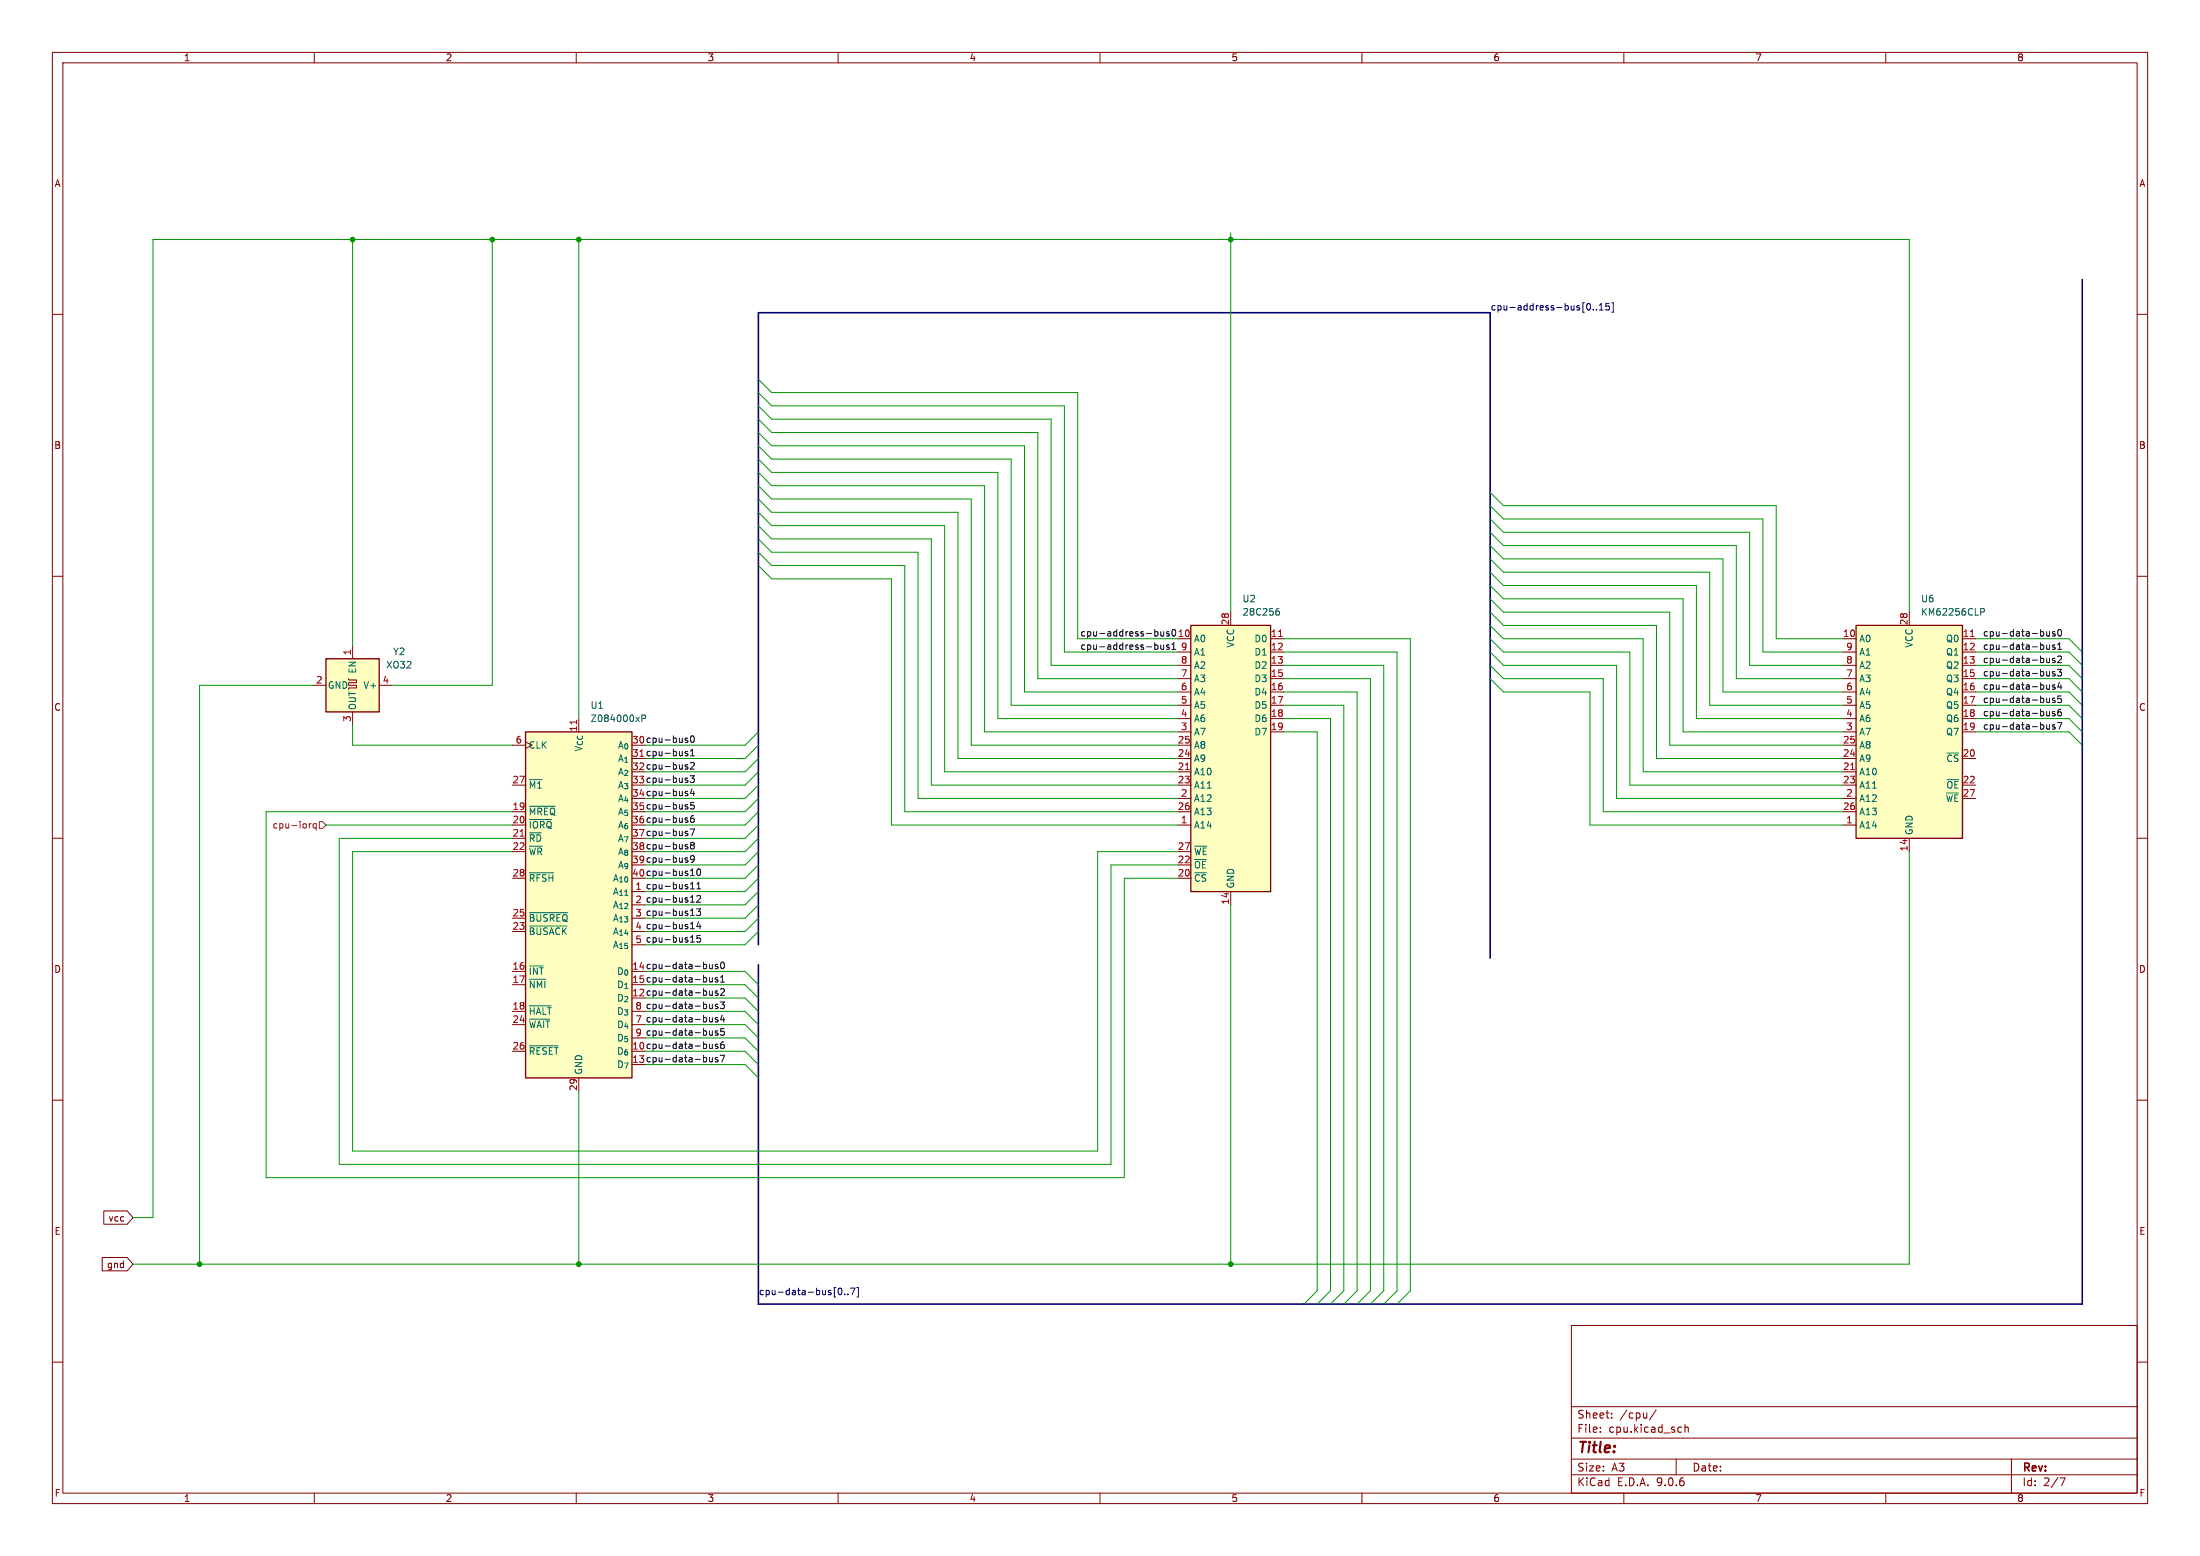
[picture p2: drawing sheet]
<svg xmlns="http://www.w3.org/2000/svg" width="420mm" height="297mm" viewBox="0 0 420 297" stroke-linecap="round" stroke-linejoin="round" font-family="sans-serif">
<g fill="none" stroke="#840000" stroke-width=".19">
<path d="M10 10h400v277h-400zM12 12h396v273h-396zM60 10v2M110 10v2M160 10v2M210 10v2M260 10v2M310 10v2M360 10v2M10 60h2M408 60h2M10 110h2"/>
<path d="M408 110h2M10 160h2M408 160h2M10 210h2M408 210h2M300 253h108v32h-108zM10 260h2M300 278.5h108M300 274.5h108M300 268.5h108M305.5 273.2v.2M305.5 272.5v.1"/>
<path d="M307.7 270.5v.2M307.7 269.8v.1M316.2 269.1l-1.3 1.9M320 278.5v3M320.9 272.4l.1 .1M321 273.3l-.1 .1M321.7 271.9v1.5M321.7 272.5l.2-.1 .3 .1 .1 .9M384 278.5v6.5M408 260h2M60 285v2M110 285v2"/>
<path d="M160 285v2M210 285v2M260 285v2M300 281.5h108M310 285v2M360 285v2M393.2 282.1h1l-.6 1.5"/>
</g>
<path d="M100.3 139.7h20.3v66h-20.3z" fill="#ffffc2"/>
<path d="M100.3 139.7h20.3v66h-20.3z" fill="none" stroke="#840000" stroke-width=".25"/>
<g fill="none" stroke="#840000" stroke-width=".19">
<path d="M97.8 142.2h2.5M97.8 149.9h2.5M97.8 154.9h2.5M97.8 157.5h2.5M97.8 160h2.5M97.8 162.6h2.5M97.8 167.6h2.5M97.8 175.3h2.5M97.8 177.8h2.5M120.6 175.3h2.6M120.6 170.2h2.6M97.8 185.4h2.5"/>
<path d="M97.8 188h2.5M97.8 193h2.5M97.8 195.6h2.5M120.6 193h2.6M120.6 195.6h2.6M120.6 180.3h2.6M120.6 198.1h2.6M97.8 200.7h2.5M110.5 205.7v2.6"/>
</g>
<path d="M122.5 137.1h.6l.2-.2-.1-.3-.7-.1v1.2M101.1 148.8h2.4M101.1 153.9h4.9M101.1 156.4h4.2M101.1 166.6h4.6M101.1 174.2h7.3M101.1 176.8h7.1M101.1 184.4h2.6M101.1 186.9h3.1M101.1 192h4.1M101.1 194.5h3.8M101.1 199.6h5.5" fill="none" stroke="#006464" stroke-width=".19"/>
<path d="M99.3 159.6h.7" fill="none" stroke="#a90000" stroke-width=".19"/>
<path d="M227.3 119.4h15.3v50.8h-15.3z" fill="#ffffc2"/>
<path d="M227.3 119.4h15.3v50.8h-15.3z" fill="none" stroke="#840000" stroke-width=".25"/>
<g fill="none" stroke="#840000" stroke-width=".19">
<path d="M234.9 116.8v2.6M224.8 121.9h2.5M224.8 124.5h2.5M224.8 127h2.5M224.8 129.5h2.5M224.8 132.1h2.5M224.8 134.6h2.5M224.8 137.2h2.5M224.8 139.7h2.5M242.6 121.9h2.5M242.6 124.5h2.5M242.6 127h2.5"/>
<path d="M242.6 129.5h2.5M242.6 132.1h2.5M242.6 134.6h2.5M242.6 137.2h2.5M242.6 139.7h2.5M224.8 142.2h2.5M224.8 144.8h2.5M224.8 147.3h2.5M224.8 149.9h2.5M224.8 152.4h2.5M224.8 154.9h2.5M224.8 157.5h2.5"/>
<path d="M224.8 162.6h2.5M224.8 165.1h2.5M224.8 167.6h2.5M234.9 170.2v2.5"/>
</g>
<path d="M244.1 121.5h.7M226.3 146.9h.7" fill="none" stroke="#a90000" stroke-width=".19"/>
<path d="M243.8 116.6h.2l.3 .3-.1 .4-.4 .1M244.2 116.1l-.4 .1M228.1 161.5h2.3" fill="none" stroke="#006464" stroke-width=".19"/>
<path d="M354.3 119.4h20.3v40.6h-20.3z" fill="#ffffc2"/>
<path d="M354.3 119.4h20.3v40.6h-20.3z" fill="none" stroke="#840000" stroke-width=".25"/>
<g fill="none" stroke="#840000" stroke-width=".19">
<path d="M364.5 116.8v2.6M351.8 121.9h2.5M351.8 124.5h2.5M351.8 127h2.5M351.8 129.5h2.5M351.8 132.1h2.5M351.8 134.6h2.5M351.8 137.2h2.5M351.8 139.7h2.5M374.6 121.9h2.6M374.6 124.5h2.6M374.6 127h2.6"/>
<path d="M374.6 129.5h2.6M374.6 132.1h2.6M374.6 134.6h2.6M374.6 137.2h2.6M374.6 139.7h2.6M351.8 142.2h2.5M351.8 144.8h2.5M351.8 147.3h2.5M351.8 149.9h2.5M351.8 152.4h2.5M351.8 154.9h2.5M351.8 157.5h2.5"/>
<path d="M374.6 144.8h2.6M374.6 149.9h2.6M374.6 152.4h2.6M364.5 160v2.6"/>
</g>
<path d="M376.2 121.5h.7M353.3 146.9h.7" fill="none" stroke="#a90000" stroke-width=".19"/>
<path d="M378.1 116.1h.5l.2 .3-.1 .4h-.6" fill="none" stroke="#006464" stroke-width=".19"/>
<path d="M62.2 125.7h10.2v10.2h-10.2z" fill="#ffffc2"/>
<path d="M62.2 125.7h10.2v10.2h-10.2z" fill="none" stroke="#840000" stroke-width=".25"/>
<path d="M59.7 130.8h2.5M66.5 129.5v.3h1.6v.5h-1.6v.5h1.6v.5h-1.6v.3M67.3 123.2v2.5M67.3 135.9v2.5M72.4 130.8h2.5M19.8 231.1h4.5l1.1 1.3-1.1 1.3h-4.5zM19.5 240h4.8l1.1 1.3-1.1 1.3h-4.8z" fill="none" stroke="#840000" stroke-width=".19"/>
<path d="M59 157.2v.9M59.4 157.2l-.4 .3M60.4 157.3l-.4-.1-.2 .3 .1 .5h.5M60.4 157.2v1.3M61 156.8h.6l.6 .7-.6 .6h-.6z" fill="none" stroke="#725600" stroke-width=".19"/>
<g fill="none" stroke="#0f0f0f" stroke-width=".19">
<path d="M220.5 123.2l.3-.1 .3 .2-.2 .6h-.4M220.8 120.6l.3 .2v.4l-.3 .2M221.6 120.6l.1 .7 .3 .1 .1-.1M221.6 123.1l.1 .8h.3l.1-.1M222.1 120.6v.8M222.1 123.1v.8M223.2 123.2l-.3-.1-.2 .2 .1 .2 .4 .1v.3h-.5M223.2 120.6h-.3l-.2 .1 .1 .2 .4 .1v.3h-.5M223.7 123.9h.7M223.7 123l.4-.3v1.2M224.3 120.3l-.2-.2a.68 .68 0 0 0-.4 .7 .68 .68 0 0 0 .4 .6l.2-.1M389.9 123.1l.3 .2v.4l-.3 .2"/>
<path d="M390.7 120.6l.1 .7 .3 .1 .2-.1M390.7 123.1l.1 .8h.3l.2-.1M390.7 125.6l.1 .8 .3 .1 .2-.1M390.7 128.2l.1 .8h.3l.2-.1M390.7 130.7l.1 .8 .3 .1 .2-.2M390.7 133.3l.1 .7 .3 .1 .2-.1M390.7 135.8l.1 .8h.3l.2-.1M390.7 138.3l.1 .8 .3 .1 .2-.1M391.3 120.6v.8M391.3 123.1v.8M391.3 125.6v.9M391.3 128.2v.8"/>
<path d="M391.3 130.7v.9M391.3 133.3v.8M391.3 135.8v.8M391.3 138.3v.9M392.3 120.6h-.3l-.2 .1 .1 .2 .4 .1v.3h-.5M392.3 123.2l-.3-.1-.2 .2 .1 .2 .4 .1v.3h-.5M392.3 125.7l-.3-.1-.2 .2 .1 .2 .4 .1v.3h-.5M392.3 128.2h-.3l-.2 .2 .1 .1 .4 .2v.3h-.5M392.3 130.8l-.3-.1-.2 .2 .1 .2 .4 .1v.3h-.5M392.3 133.3h-.3l-.2 .1 .1 .2 .4 .1v.3h-.5M392.3 135.9l-.3-.1-.2 .2 .1 .2 .4 .1v.3h-.5M392.3 138.4l-.3-.1-.2 .2 .1 .2 .4 .1v.3h-.5"/>
<path d="M392.8 127.8h.8l-.5 .4 .4 .2v.5l-.2 .1-.5-.1M392.8 137.9h.8l-.5 1.3M392.8 123.9h.8M392.8 125.3l.5-.1 .3 .4-.8 .9h.8M392.8 123l.4-.3v1.2M393 120.2l.1-.1a.68 .68 0 0 1 .5 .7 .68 .68 0 0 1-.5 .6 .84 .84 0 0 1-.1-1.2zM393.1 130.2l-.3 .9h.8M393.4 135.4h-.3a.86 .86 0 0 0 0 1.2l.4-.1 .1-.4-.3-.2h-.3l-.2 .2M393.4 130.7v.9M393.5 132.8h-.6l-.1 .6 .2-.1 .4 .1 .2 .2-.1 .4-.2 .1-.5-.1M131 159.1h.3v.2l-.4 .2M131 141.3l.3 .1v.1l-.4 .2"/>
<path d="M131 146.4h.3v.2l-.4 .2M131 148.9l.3 .1v.2l-.4 .1M131 151.5h.3v.2l-.4 .2M131 154l.3 .1v.1l-.4 .2M131 156.5l.3 .1v.2l-.4 .2M131 158.7h.3M131 156.1l.3 .1M131 151l.3 .1M131 146h.3M131 153.6h.3M131 148.5l.3 .1M131 140.9h.3"/>
<path d="M131.3 143.5l-.3-.1-.2 .2v.2l.5 .1v.3h-.5M131.8 158.2h.8l-.5 1.3M131.8 148.1h.7l-.4 .5 .4 .1v.5l-.2 .1-.5-.1M131.8 143.4l.4-.4v1.3M131.8 145.7l.5-.2 .2 .4-.7 .9h.7M131.8 144.3h.7M131.9 140.6l.2-.1a.68 .68 0 0 1 .5 .6 .68 .68 0 0 1-.5 .6l-.3-.5zM132.1 150.6l-.3 .9h.8M132.4 155.7l-.3 .1a.86 .86 0 0 0 0 1.2l.4-.2v-.4l-.2-.2h-.4l-.1 .2M132.4 151v.9M132.5 153.2h-.6l-.1 .6 .2-.2 .4 .1 .1 .2v.4l-.2 .1-.5-.1M131 161.6l.3 .1v.2l-.4 .1"/>
<path d="M131 164.2h.3v.2l-.4 .2M131 161.2l.3 .1M131 163.7l.3 .1M131.8 179.8h.7M131.8 168.8l.4-.4v1.3M131.8 174.7h.7M131.8 172.2h.7M131.8 177.3h.7M131.8 169.7h.7M131.8 167.1h.7M131.9 166.2l.3-.3v1.2M131.9 171.2l.3-.3v1.3"/>
<path d="M131.9 173.8l.3-.3v1.2M131.9 176.3l.3-.3v1.3M131.9 178.9l.3-.3v1.2M132.1 161.3l-.3 .3 .1 .3 .2 .1h.3l.1-.2v-.2l-.2-.3M132.1 161.3l-.3-.2 .3-.3h.2l.2 .2-.2 .3M132.1 161.3h.2M132.5 163.9l-.2 .2-.4-.1-.1-.1v-.3l.3-.3h.2l.2 .3a.84 .84 0 0 1-.3 1h-.3M133 173.5h.8l-.5 .5 .4 .1v.5l-.2 .1-.5-.1M133 171.1l.5-.2 .3 .4-.8 .9h.8M133 169.7h.8M133 168.8l.4-.4v1.3M133.1 166l.2-.1a.68 .68 0 0 1 .5 .6 .68 .68 0 0 1-.5 .6l-.3-.5z"/>
<path d="M133.3 176l-.3 .9h.8M133.6 176.4v.9M133.7 178.6h-.6l-.1 .6 .2-.2 .4 .1 .2 .2-.1 .4-.2 .1-.5-.1M134.7 186.6l.2 .2v.4l-.2 .2M135.4 184.1l.1 .7 .3 .1 .2-.1M135.4 186.6l.1 .8h.3l.2-.1M135.4 189.1l.1 .8 .3 .1 .2-.1M135.4 191.7l.1 .8h.3l.2-.1M135.4 194.2l.1 .8 .3 .1 .2-.2M135.4 196.8l.1 .7 .3 .1 .2-.1M135.4 199.3l.1 .8h.3l.2-.1M136 184.1v.8"/>
<path d="M136 186.6v.8M136 189.1v.9M136 191.7v.8M136 194.2v.9M136 196.8v.8M136 199.3v.8M137 189.2l-.3-.1-.2 .2 .1 .2 .4 .1v.3h-.5M137 184.1h-.3l-.2 .1 .1 .2 .4 .1v.3h-.5M137 186.7l-.3-.1-.2 .2 .1 .2 .4 .1v.3h-.5M137 191.7h-.3l-.2 .2 .1 .1 .4 .2v.3h-.5M137 194.3l-.3-.1-.2 .2 .1 .2 .4 .1v.3h-.5M137 196.8h-.3l-.2 .1 .1 .2 .4 .1v.3h-.5"/>
<path d="M137 199.4l-.3-.1-.2 .2 .1 .2 .4 .1v.3h-.5M137.5 191.3h.8l-.4 .4 .3 .2v.5l-.2 .1-.5-.1M137.6 188.8l.4-.1 .3 .4-.8 .9h.8M137.6 187.4h.7M137.6 186.5l.3-.3v1.2M137.7 183.8l.2-.2a.68 .68 0 0 1 .4 .7 .68 .68 0 0 1-.4 .6l-.3-.5zM137.9 193.7l-.3 .9h.7M138.2 198.9h-.4a.86 .86 0 0 0 0 1.2l.4-.1 .1-.4-.3-.2h-.2l-.2 .2M138.2 194.2v.9M138.2 196.3h-.6v.6l.1-.1 .5 .1 .1 .2-.1 .4-.2 .1-.4-.1M135.4 201.8l.1 .8 .3 .1 .2-.1M136 201.8v.9"/>
<path d="M137 201.9l-.3-.1-.2 .2 .1 .2 .4 .1v.3h-.5M137.5 201.4h.8l-.5 1.3"/>
</g>
<g fill="none" stroke="#000084" stroke-width=".19">
<path d="M303 58l.2-.1a.68 .68 0 0 1 .4 .6 .68 .68 0 0 1-.4 .7l-.2-.1M304.2 59.1v.1M304.8 59.1v.1M305.3 59.2h.7M305.3 58.3l.4-.4v1.3M307.2 57.9h-.6l-.1 .6 .2-.1 .4 .1 .2 .1-.1 .5-.2 .1-.5-.1M307.7 57.8h.3v1.8h-.3M159.3 247.6h.3M159.3 245.7h.3M160.2 245.9h.1a.68 .68 0 0 1 .4 .6 .68 .68 0 0 1-.4 .6 .84 .84 0 0 1-.1-1.2zM161.3 247v.1M161.9 247v.1"/>
<path d="M162.4 245.9h.8l-.5 1.2M163.6 245.7h.3v1.9h-.3"/>
</g>
<path d="M397.5 53.3v195.6h-252.7v-64.7M144.8 180.3v-120.6h139.7v123.2" fill="none" stroke="#000084" stroke-width=".3"/>
<g fill="none" stroke="#009600" stroke-width=".19">
<path d="M67.3 45.7v77.5M94 45.7v85.1h-19.1M110.5 45.7v91.5M234.9 44.5v72.3M144.8 77.5l2.5 2.5h53.4v47h24.1M144.8 74.9l2.5 2.6h55.9v47h21.6M144.8 72.4l2.5 2.5h58.4v47h19.1M144.8 82.6l2.5 2.5h48.3v47h29.2M144.8 85.1l2.5 2.5h45.7v47h31.8M144.8 87.6l2.5 2.6h43.2v47h34.3M144.8 90.2l2.5 2.5h40.7v47h36.8M144.8 92.7l2.5 2.6h38.1v46.9h39.4"/>
<path d="M144.8 95.3l2.5 2.5h35.6v47h41.9M144.8 80l2.5 2.6h50.8v46.9h26.7M144.8 97.8l2.5 2.5h33v47h44.5M284.5 96.5l2.5 2.6h49.5v25.4h15.3M284.5 99.1l2.5 2.5h47v25.4h17.8M284.5 94l2.5 2.5h52.1v25.4h12.7M144.8 108l2.5 2.5h22.9v47h54.6M144.8 105.4l2.5 2.6h25.4v46.9h52.1M144.8 102.9l2.5 2.5h28v47h49.5M144.8 100.3l2.5 2.6h30.5v47h47M284.5 104.1l2.5 2.6h41.9v25.4h22.9M284.5 109.2l2.5 2.6h36.8v25.4h28"/>
<path d="M284.5 111.8l2.5 2.5h34.3v25.4h30.5M284.5 106.7l2.5 2.5h39.4v25.4h25.4M284.5 101.6l2.5 2.5h44.5v25.4h20.3M284.5 119.4l2.5 2.5h26.7v25.4h38.1M284.5 116.8l2.5 2.6h29.2v25.4h35.6M284.5 114.3l2.5 2.5h31.8v25.4h33M364.5 116.8v-71.1h-335.3v186.7h-3.8M59.7 130.8h-21.6v110.5M67.3 138.4v3.8h30.5M144.8 139.7l-2.6 2.5h-19M245.1 132.1h14v114.3l-2.6 2.5M245.1 121.9h24.1v124.5l-2.5 2.5"/>
<path d="M245.1 129.5h16.5v116.9l-2.5 2.5M245.1 127h19.1v119.4l-2.6 2.5M245.1 139.7h6.4v106.7l-2.6 2.5M245.1 134.6h11.4v111.8l-2.5 2.5M245.1 124.5h21.6v121.9l-2.5 2.5M245.1 137.2h8.9v109.2l-2.5 2.5M284.5 129.5l2.5 2.6h16.5v25.4h48.3M284.5 121.9l2.5 2.6h24.1v25.4h40.7M284.5 127l2.5 2.5h19.1v25.4h45.7M284.5 124.5l2.5 2.5h21.6v25.4h43.2M377.2 132.1h17.8l2.5 2.5M377.2 137.2h17.8l2.5 2.5"/>
<path d="M377.2 139.7h17.8l2.5 2.5M377.2 134.6h17.8l2.5 2.6M377.2 124.5h17.8l2.5 2.5M377.2 129.5h17.8l2.5 2.6M377.2 127h17.8l2.5 2.5M377.2 121.9h17.8l2.5 2.6M62.2 157.5h35.6M97.8 154.9h-47v69.9h163.8v-57.2h10.2M144.8 154.9l-2.6 2.6h-19M144.8 147.3l-2.6 2.6h-19M144.8 144.8l-2.6 2.5h-19M144.8 152.4l-2.6 2.5h-19"/>
<path d="M144.8 149.9l-2.6 2.5h-19M144.8 142.2l-2.6 2.6h-19M144.8 157.5l-2.6 2.5h-19M97.8 162.6h-30.5v57.1h142.2v-57.1h15.3M97.8 160h-33v62.2h147.3v-57.1h12.7M144.8 175.3l-2.6 2.5h-19M144.8 172.7l-2.6 2.6h-19M144.8 177.8l-2.6 2.5h-19M144.8 165.1l-2.6 2.5h-19M144.8 160l-2.6 2.6h-19M144.8 162.6l-2.6 2.5h-19M144.8 170.2l-2.6 2.5h-19"/>
<path d="M144.8 167.6l-2.6 2.6h-19M234.9 172.7v68.6M364.5 162.6v78.7h-339.1M123.2 185.4h19l2.6 2.6M123.2 190.5h19l2.6 2.5M123.2 188h19l2.6 2.5M123.2 198.1h19l2.6 2.6M123.2 195.6h19l2.6 2.5M123.2 193h19l2.6 2.6M110.5 208.3v33M123.2 200.7h19l2.6 2.5M123.2 203.2h19l2.6 2.5"/>
</g>
<g fill="#009600" stroke="#009600" stroke-width=".19">
<circle cx="67.3" cy="45.7" r=".46"/>
<circle cx="94" cy="45.7" r=".46"/>
<circle cx="110.5" cy="45.7" r=".46"/>
<circle cx="38.1" cy="241.3" r=".46"/>
<circle cx="110.5" cy="241.3" r=".46"/>
<circle cx="234.9" cy="241.3" r=".46"/>
<circle cx="234.9" cy="45.7" r=".46"/>
</g>
<text font-size="2.8" fill="#840000" x="301" y="277.9">Title:</text>
<g font-size="2.1" fill="#840000">
<text x="301" y="273.7">File:</text>
<text x="301" y="271">Sheet:</text>
<text x="307.1" y="273.7">cpu.kicad_sch</text>
<text x="309.2" y="271">/cpu/</text>
<text x="301" y="281.1">Size:</text>
<text x="307.6" y="281.1">A3</text>
<text x="323" y="281.1">Date:</text>
<text x="386" y="281.3">Rev:</text>
<text x="301" y="283.9">KiCad</text>
<text x="308.7" y="283.9">E.D.A.</text>
<text x="316.3" y="283.9">9.0.6</text>
<text x="386" y="283.9">Id:</text>
<text x="390.1" y="283.9">2/7</text>
</g>
<g font-size="1.8" fill="#840000">
<text x="35" y="11.9">1</text>
<text x="85" y="11.9">2</text>
<text x="135" y="11.9">3</text>
<text x="185" y="11.9">4</text>
<text x="235" y="11.9">5</text>
<text x="285" y="11.9">6</text>
<text x="335" y="11.9">7</text>
<text x="385" y="11.9">8</text>
<text x="10.3" y="35.9">A</text>
<text x="408.3" y="35.9">A</text>
<text x="10.3" y="85.9">B</text>
<text x="408.2" y="85.9">B</text>
<text x="10.3" y="135.9">C</text>
<text x="408.2" y="135.9">C</text>
<text x="10.3" y="185.9">D</text>
<text x="408.2" y="185.9">D</text>
<text x="20.6" y="233.4">vcc</text>
<text x="10.3" y="235.9">E</text>
<text x="408.3" y="235.9">E</text>
<text x="20.3" y="242.3">gnd</text>
<text x="10.3" y="285.9">F</text>
<text x="35" y="286.9">1</text>
<text x="85" y="286.9">2</text>
<text x="135" y="286.9">3</text>
<text x="185" y="286.9">4</text>
<text x="235" y="286.9">5</text>
<text x="285" y="286.9">6</text>
<text x="335" y="286.9">7</text>
<text x="385" y="286.9">8</text>
<text x="408.3" y="285.9">F</text>
</g>
<g font-size="1.8" fill="#000084">
<text x="284.5" y="59.3">cpu-address-bus[0..15]</text>
<text x="144.8" y="247.3">cpu-data-bus[0..7]</text>
</g>
<g font-size="1.8" fill="#a90000">
<text x="234.7" y="119.4" transform="rotate(-90 234.7 119.4)">28</text>
<text x="364.2" y="119.4" transform="rotate(-90 364.2 119.4)">28</text>
<text x="67.1" y="125.2" transform="rotate(-90 67.1 125.2)">1</text>
<text x="225.4" y="124.2">9</text>
<text x="242.5" y="121.7">11</text>
<text x="242.5" y="124.2">12</text>
<text x="351.7" y="121.7">10</text>
<text x="352.4" y="124.2">9</text>
<text x="374.6" y="121.7">11</text>
<text x="374.6" y="124.2">12</text>
<text x="60.3" y="130.6">2</text>
<text x="73" y="130.6">4</text>
<text x="225.4" y="126.7">8</text>
<text x="225.4" y="129.3">7</text>
<text x="225.4" y="131.8">6</text>
<text x="242.5" y="126.7">13</text>
<text x="242.5" y="129.3">15</text>
<text x="242.5" y="131.8">16</text>
<text x="352.4" y="126.7">8</text>
<text x="352.4" y="129.3">7</text>
<text x="352.4" y="131.8">6</text>
<text x="374.6" y="126.7">13</text>
<text x="374.6" y="129.3">15</text>
<text x="374.6" y="131.8">16</text>
<text x="67.1" y="137.9" transform="rotate(-90 67.1 137.9)">3</text>
<text x="225.4" y="134.4">5</text>
<text x="225.4" y="136.9">4</text>
<text x="242.5" y="134.4">17</text>
<text x="242.5" y="136.9">18</text>
<text x="352.4" y="134.4">5</text>
<text x="352.4" y="136.9">4</text>
<text x="374.6" y="134.4">17</text>
<text x="374.6" y="136.9">18</text>
<text x="98.4" y="142">6</text>
<text x="110.2" y="139.7" transform="rotate(-90 110.2 139.7)">11</text>
<text x="111.4" y="143.6" transform="rotate(-90 111.4 143.6)">V_{CC}</text>
<text x="117.8" y="143.1">A_{0}</text>
<text x="224.7" y="142">25</text>
<text x="225.4" y="139.4">3</text>
<text x="242.5" y="139.4">19</text>
<text x="351.7" y="142">25</text>
<text x="352.4" y="139.4">3</text>
<text x="374.6" y="139.4">19</text>
<text x="97.7" y="149.6">27</text>
<text x="117.8" y="145.6">A_{1}</text>
<text x="117.8" y="148.2">A_{2}</text>
<text x="224.7" y="144.5">24</text>
<text x="224.7" y="147.1">21</text>
<text x="224.7" y="149.6">23</text>
<text x="351.7" y="144.5">24</text>
<text x="351.7" y="147.1">21</text>
<text x="351.7" y="149.6">23</text>
<text x="374.6" y="144.5">20</text>
<text x="374.6" y="149.6">22</text>
<text x="97.7" y="154.7">19</text>
<text x="117.8" y="150.7">A_{3}</text>
<text x="117.8" y="153.3">A_{4}</text>
<text x="117.8" y="155.8">A_{5}</text>
<text x="224.7" y="154.7">26</text>
<text x="225.4" y="152.1">2</text>
<text x="351.7" y="154.7">26</text>
<text x="352.4" y="152.1">2</text>
<text x="374.6" y="152.1">27</text>
<text x="97.7" y="157.2">20</text>
<text x="97.7" y="159.8">21</text>
<text x="117.8" y="158.3">A_{6}</text>
<text x="117.8" y="160.9">A_{7}</text>
<text x="225.4" y="157.2">1</text>
<text x="352.4" y="157.2">1</text>
<text x="97.7" y="162.3">22</text>
<text x="97.7" y="167.4">28</text>
<text x="117.8" y="163.4">A_{8}</text>
<text x="117.8" y="166">A_{9}</text>
<text x="224.7" y="162.3">27</text>
<text x="224.7" y="164.8">22</text>
<text x="224.7" y="167.4">20</text>
<text x="364.2" y="162.6" transform="rotate(-90 364.2 162.6)">14</text>
<text x="116.9" y="168.5">A_{10}</text>
<text x="116.9" y="171">A_{11}</text>
<text x="116.9" y="173.6">A_{12}</text>
<text x="234.7" y="172.8" transform="rotate(-90 234.7 172.8)">14</text>
<text x="97.7" y="175">25</text>
<text x="97.7" y="177.5">23</text>
<text x="116.9" y="176.1">A_{13}</text>
<text x="116.9" y="178.7">A_{14}</text>
<text x="97.7" y="185.2">16</text>
<text x="116.9" y="181.2">A_{15}</text>
<text x="97.7" y="187.7">17</text>
<text x="117.7" y="186.3">D_{0}</text>
<text x="117.7" y="188.8">D_{1}</text>
<text x="117.7" y="191.4">D_{2}</text>
<text x="97.7" y="192.8">18</text>
<text x="97.7" y="195.3">24</text>
<text x="117.7" y="193.9">D_{3}</text>
<text x="117.7" y="196.4">D_{4}</text>
<text x="97.7" y="200.4">26</text>
<text x="117.7" y="199">D_{5}</text>
<text x="117.7" y="201.5">D_{6}</text>
<text x="110.2" y="208.3" transform="rotate(-90 110.2 208.3)">29</text>
<text x="117.7" y="204.1">D_{7}</text>
</g>
<g font-size="1.8" fill="#006464">
<text x="237.1" y="117.7">28C256</text>
<text x="237.1" y="115.2">U2</text>
<text x="366.6" y="115.2">U6</text>
<text x="366.6" y="117.7">KM62256CLP</text>
<text x="74.9" y="125.3">Y2</text>
<text x="227.8" y="122.8">A0</text>
<text x="227.8" y="125.3">A1</text>
<text x="235.8" y="123.7" transform="rotate(-90 235.8 123.7)">VCC</text>
<text x="239.4" y="122.8">D0</text>
<text x="239.4" y="125.3">D1</text>
<text x="354.8" y="122.8">A0</text>
<text x="354.8" y="125.3">A1</text>
<text x="365.4" y="123.7" transform="rotate(-90 365.4 123.7)">VCC</text>
<text x="371.4" y="122.8">Q0</text>
<text x="371.4" y="125.3">Q1</text>
<text x="62.5" y="131.7">GND</text>
<text x="68.2" y="128.7" transform="rotate(-90 68.2 128.7)">EN</text>
<text x="69.3" y="131.7">V+</text>
<text x="73.6" y="127.8">XO32</text>
<text x="227.8" y="127.9">A2</text>
<text x="227.8" y="130.4">A3</text>
<text x="239.4" y="127.9">D2</text>
<text x="239.4" y="130.4">D3</text>
<text x="354.8" y="127.9">A2</text>
<text x="354.8" y="130.4">A3</text>
<text x="371.4" y="127.9">Q2</text>
<text x="371.4" y="130.4">Q3</text>
<text x="68.2" y="135.6" transform="rotate(-90 68.2 135.6)">OUT</text>
<text x="112.6" y="135.5">U1</text>
<text x="227.8" y="132.9">A4</text>
<text x="227.8" y="135.5">A5</text>
<text x="239.4" y="132.9">D4</text>
<text x="239.4" y="135.5">D5</text>
<text x="354.8" y="132.9">A4</text>
<text x="354.8" y="135.5">A5</text>
<text x="371.4" y="132.9">Q4</text>
<text x="371.4" y="135.5">Q5</text>
<text x="100.8" y="143.1">CLK</text>
<text x="112.6" y="138">Z084000xP</text>
<text x="227.8" y="138">A6</text>
<text x="227.8" y="140.6">A7</text>
<text x="227.8" y="143.1">A8</text>
<text x="239.4" y="138">D6</text>
<text x="239.4" y="140.6">D7</text>
<text x="354.8" y="138">A6</text>
<text x="354.8" y="140.6">A7</text>
<text x="354.8" y="143.1">A8</text>
<text x="371.4" y="138">Q6</text>
<text x="371.4" y="140.6">Q7</text>
<text x="227.8" y="145.6">A9</text>
<text x="227.8" y="148.2">A10</text>
<text x="354.8" y="145.6">A9</text>
<text x="354.8" y="148.2">A10</text>
<text x="371.5" y="145.6">~{CS}</text>
<text x="100.8" y="150.7">~{M1}</text>
<text x="100.8" y="155.8">~{MREQ}</text>
<text x="227.8" y="150.7">A11</text>
<text x="227.8" y="153.3">A12</text>
<text x="227.8" y="155.8">A13</text>
<text x="354.8" y="150.7">A11</text>
<text x="354.8" y="153.3">A12</text>
<text x="354.8" y="155.8">A13</text>
<text x="371.3" y="153.3">~{WE}</text>
<text x="371.5" y="150.7">~{OE}</text>
<text x="100.8" y="158.3">~{IORQ}</text>
<text x="100.8" y="160.9">~{RD}</text>
<text x="227.8" y="158.3">A14</text>
<text x="354.8" y="158.3">A14</text>
<text x="365.4" y="159.5" transform="rotate(-90 365.4 159.5)">GND</text>
<text x="100.8" y="163.4">~{WR}</text>
<text x="227.8" y="163.4">~{WE}</text>
<text x="227.8" y="166">~{OE}</text>
<text x="100.8" y="168.5">~{RFSH}</text>
<text x="227.8" y="168.5">~{CS}</text>
<text x="235.8" y="169.7" transform="rotate(-90 235.8 169.7)">GND</text>
<text x="100.8" y="176.1">~{BUSREQ}</text>
<text x="100.8" y="178.7">~{BUSACK}</text>
<text x="100.8" y="186.3">~{INT}</text>
<text x="100.8" y="188.8">~{NMI}</text>
<text x="100.8" y="193.9">~{HALT}</text>
<text x="100.8" y="196.4">~{WAIT}</text>
<text x="100.8" y="201.5">~{RESET}</text>
<text x="111.4" y="205.2" transform="rotate(-90 111.4 205.2)">GND</text>
</g>
<g font-size="1.8" fill="#0f0f0f">
<text x="206.1" y="121.6">cpu-address-bus0</text>
<text x="206.1" y="124.1">cpu-address-bus1</text>
<text x="224.7" y="121.7">10</text>
<text x="378.5" y="121.6">cpu-data-bus0</text>
<text x="378.5" y="124.1">cpu-data-bus1</text>
<text x="378.5" y="129.2">cpu-data-bus3</text>
<text x="378.5" y="126.7">cpu-data-bus2</text>
<text x="378.5" y="131.7">cpu-data-bus4</text>
<text x="378.5" y="136.8">cpu-data-bus6</text>
<text x="378.5" y="134.3">cpu-data-bus5</text>
<text x="120.6" y="142">30 cpu-bus0</text>
<text x="378.5" y="139.4">cpu-data-bus7</text>
<text x="120.6" y="144.5">31 cpu-bus1</text>
<text x="120.6" y="147.1">32 cpu-bus2</text>
<text x="120.6" y="149.6">33 cpu-bus3</text>
<text x="120.6" y="152.1">34 cpu-bus4</text>
<text x="120.6" y="154.7">35 cpu-bus5</text>
<text x="120.6" y="157.2">36 cpu-bus6</text>
<text x="120.6" y="159.8">37 cpu-bus7</text>
<text x="120.6" y="162.3">38 cpu-bus8</text>
<text x="120.6" y="164.8">39 cpu-bus9</text>
<text x="120.6" y="167.4">40 cpu-bus10</text>
<text x="121.2" y="169.9">1 cpu-bus11</text>
<text x="121.2" y="172.5">2 cpu-bus12</text>
<text x="121.2" y="175">3 cpu-bus13</text>
<text x="121.2" y="177.5">4 cpu-bus14</text>
<text x="120.6" y="185.2">14 cpu-data-bus0</text>
<text x="121.2" y="180.1">5 cpu-bus15</text>
<text x="120.6" y="187.7">15 cpu-data-bus1</text>
<text x="120.6" y="190.2">12 cpu-data-bus2</text>
<text x="121.2" y="192.8">8 cpu-data-bus3</text>
<text x="121.2" y="195.3">7 cpu-data-bus4</text>
<text x="121.2" y="197.9">9 cpu-data-bus5</text>
<text x="120.6" y="200.4">10 cpu-data-bus6</text>
<text x="120.6" y="202.9">13 cpu-data-bus7</text>
</g>
<text font-size="1.8" fill="#725600" x="51.9" y="158.3">cpu-iorq</text>
</svg>
